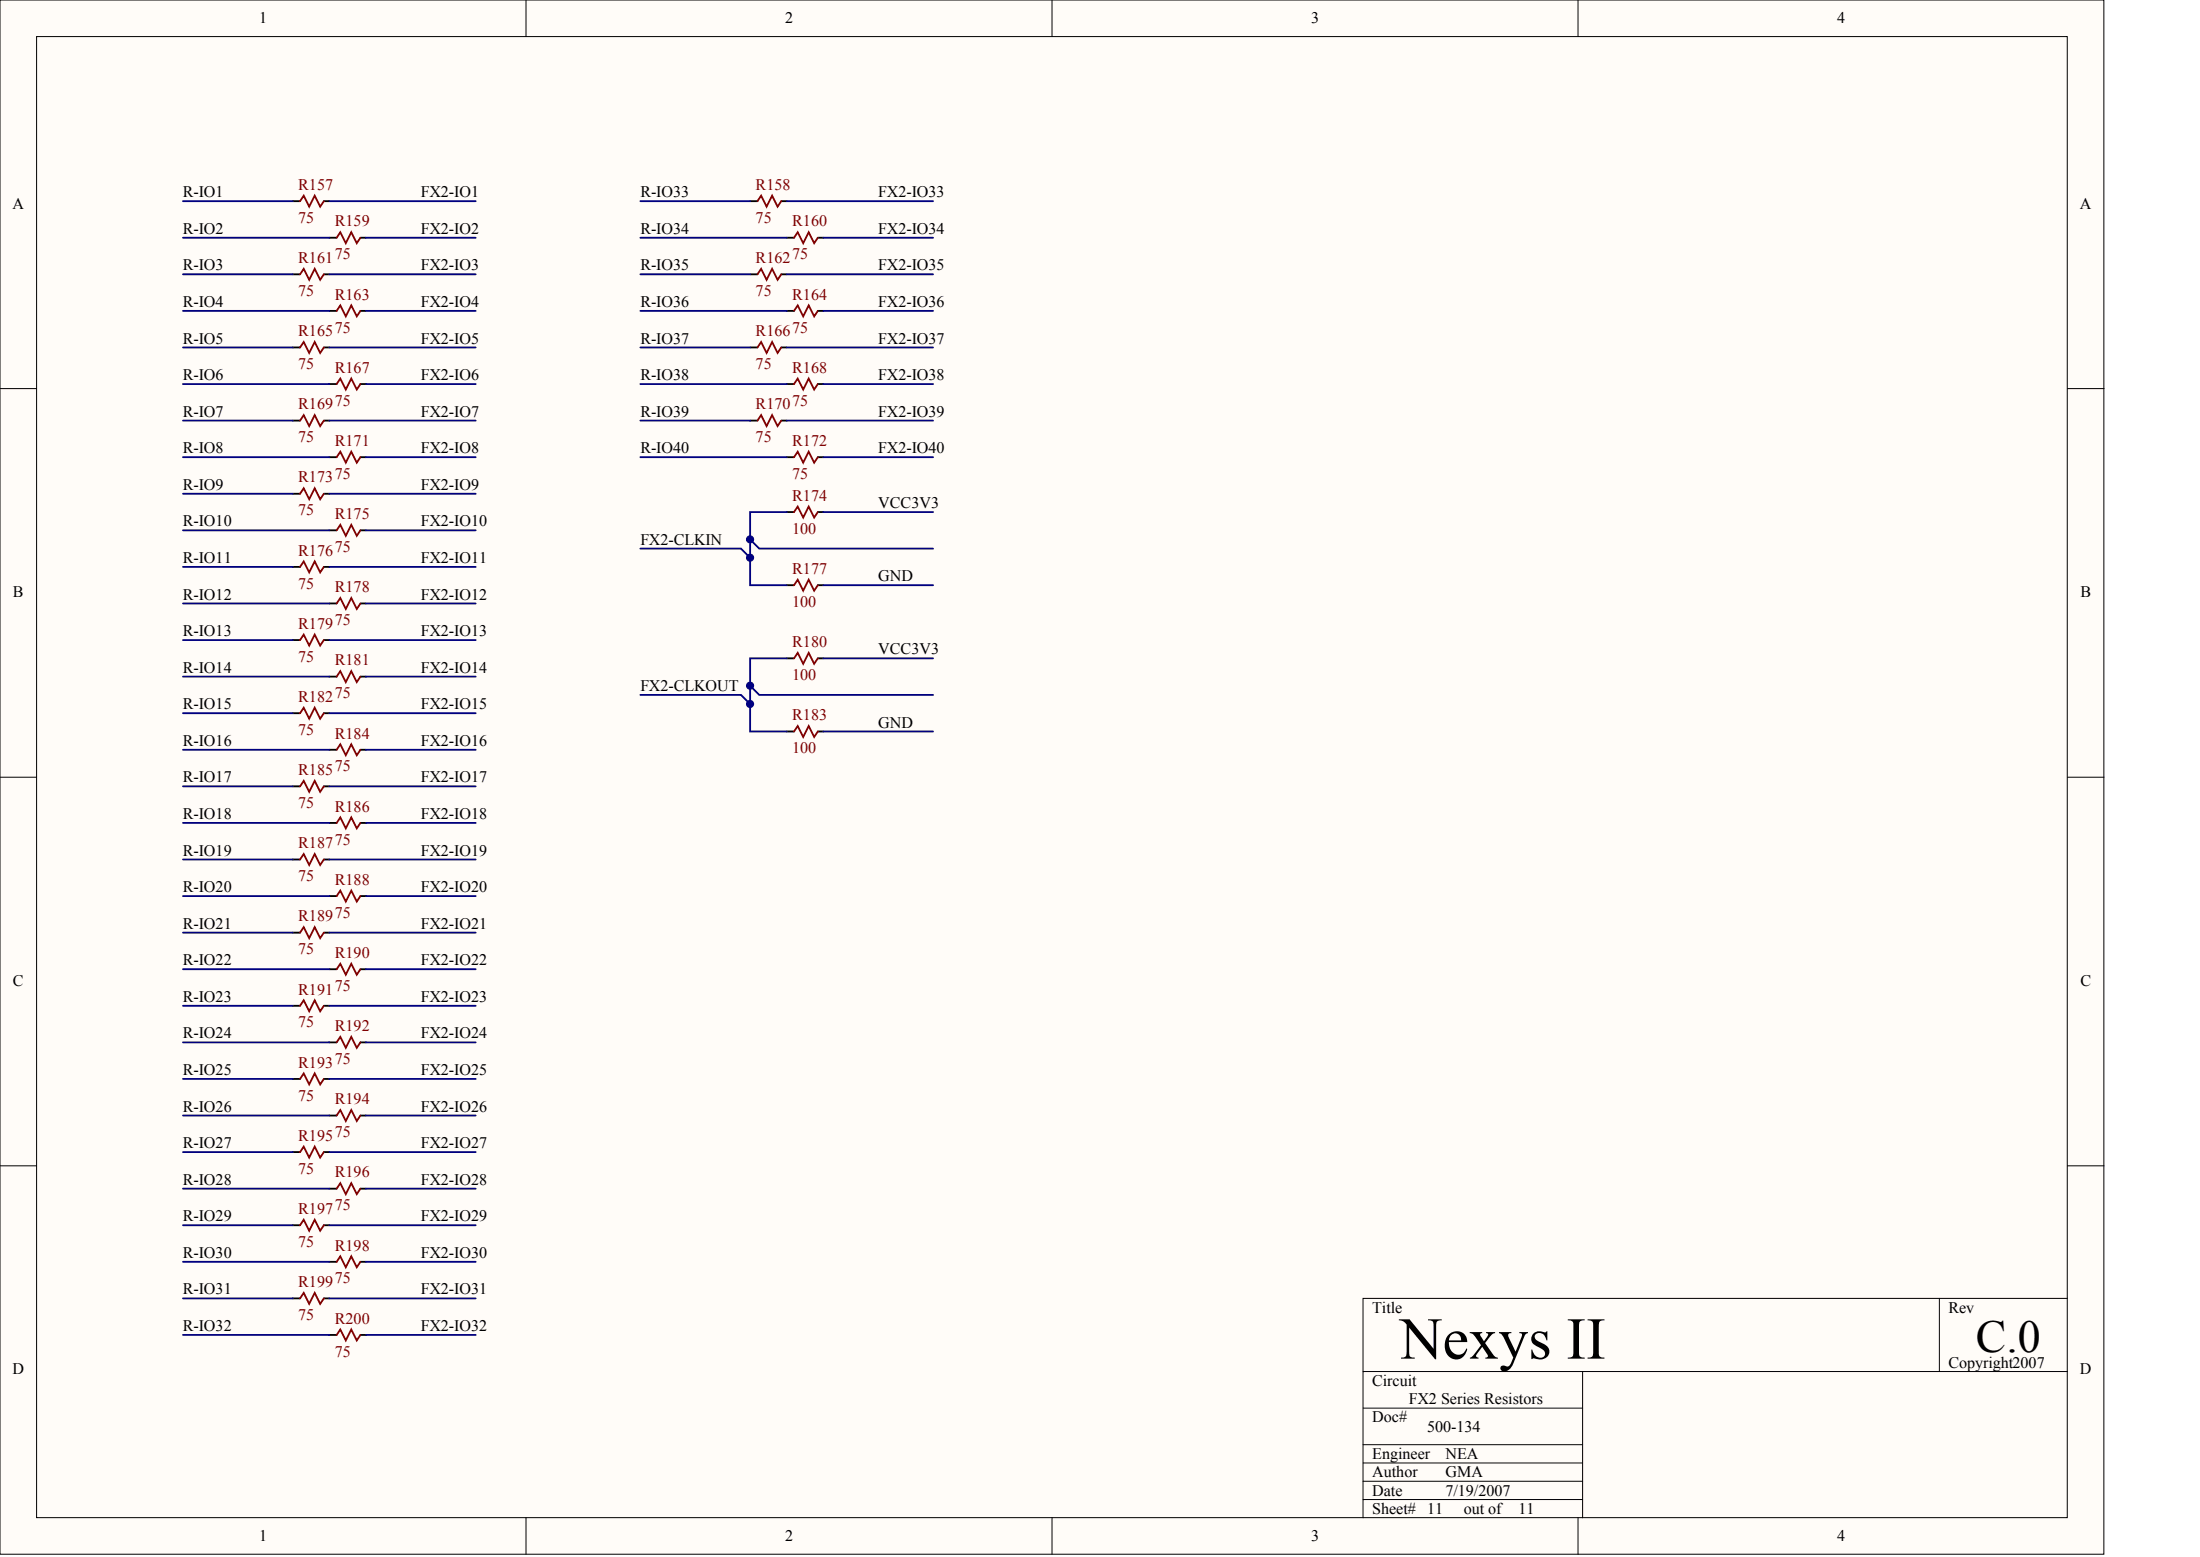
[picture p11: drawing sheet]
<svg xmlns="http://www.w3.org/2000/svg" width="840mm" height="594mm" viewBox="0 0 840 594" stroke-linecap="round" stroke-linejoin="round" font-family="sans-serif">
<g fill="#fffcf8" stroke="#000" stroke-width=".38">
<path d="M0 0h802.9v593h-802.9z"/>
<path d="M14 14h775v565.1h-775z"/>
</g>
<g fill="none" stroke="#000" stroke-width=".38">
<path d="M200.7 0v14M401.5 0v14M602.2 0v14M0 148.3h14M789 148.3h14M0 296.5h14M789 296.5h14M0 444.8h14M789 444.8h14M740.1 495.4v27.9M789 495.4h-268.8v83.7M520.2 523.3h268.8"/>
<path d="M520.2 537.3h83.8M604 523.3v55.8M520.2 558.2h83.8M520.2 551.2h83.8M200.7 579.1v14M401.5 579.1v14M520.2 565.2h83.8M520.2 572.2h83.8M602.2 579.1v14"/>
</g>
<g fill="none" stroke="#000" stroke-width=".7">
<path d="M111.7 76.8h2.8M123.6 76.8h2.1M286.3 76.8h2.8M298.2 76.8h2M125.7 90.7h2.8M137.6 90.7h2.1M300.2 90.7h2.8M312.1 90.7h2.1M111.7 104.7h2.8M123.6 104.7h2.1M125.7 118.6h2.8M137.6 118.6h2.1"/>
<path d="M286.3 104.7h2.8M298.2 104.7h2M300.2 118.6h2.8M312.1 118.6h2.1M111.7 132.6h2.8M123.6 132.6h2.1M286.3 132.6h2.8M298.2 132.6h2M125.7 146.5h2.8M137.6 146.5h2.1M300.2 146.5h2.8M312.1 146.5h2.1"/>
<path d="M111.7 160.5h2.8M123.6 160.5h2.1M125.7 174.4h2.8M137.6 174.4h2.1M286.3 160.5h2.8M298.2 160.5h2M300.2 174.4h2.8M312.1 174.4h2.1M111.7 188.4h2.8M123.6 188.4h2.1M300.2 195.4h2.8M312.1 195.4h2.1"/>
<path d="M111.7 216.3h2.8M123.6 216.3h2.1M125.7 202.4h2.8M137.6 202.4h2.1M125.7 230.3h2.8M137.6 230.3h2.1M300.2 223.3h2.8M312.1 223.3h2.1M111.7 244.2h2.8M123.6 244.2h2.1M125.7 258.2h2.8M137.6 258.2h2.1"/>
<path d="M300.2 251.2h2.8M312.1 251.2h2.1M111.7 272.1h2.8M123.6 272.1h2.1M300.2 279.1h2.8M312.1 279.1h2.1M125.7 286.1h2.8M137.6 286.1h2.1M111.7 300h2.8M123.6 300h2.1M125.7 314h2.8M137.6 314h2.1"/>
<path d="M111.7 327.9h2.8M123.6 327.9h2.1M111.7 355.9h2.8M123.6 355.9h2.1M125.7 341.9h2.8M137.6 341.9h2.1M125.7 369.8h2.8M137.6 369.8h2.1M111.7 383.8h2.8M123.6 383.8h2.1M125.7 397.7h2.8M137.6 397.7h2.1"/>
<path d="M111.7 411.7h2.8M123.6 411.7h2.1M111.7 439.6h2.8M123.6 439.6h2.1M125.7 425.6h2.8M137.6 425.6h2.1M125.7 453.5h2.8M137.6 453.5h2.1M111.7 467.5h2.8M123.6 467.5h2.1M111.7 495.4h2.8M123.6 495.4h2.1"/>
<path d="M125.7 481.4h2.8M137.6 481.4h2.1M125.7 509.4h2.8M137.6 509.4h2.1"/>
</g>
<g fill="none" stroke="#800000" stroke-width=".7">
<path d="M114.5 76.8l1.4-2.1 2.1 4.1 2.1-4.1 2.1 4.1 1.4-2M289.1 76.8l1.4-2.1 2.1 4.1 2.1-4.1 2.1 4.1 1.4-2M128.5 90.7l1.4-2.1 2.1 4.2 2.1-4.2 2.1 4.2 1.4-2.1M303 90.7l1.4-2.1 2.1 4.2 2.1-4.2 2.1 4.2 1.4-2.1M114.5 104.7l1.4-2.1 2.1 4.2 2.1-4.2 2.1 4.2 1.4-2.1M128.5 118.6l1.4-2.1 2.1 4.2 2.1-4.2 2.1 4.2 1.4-2.1M289.1 104.7l1.4-2.1 2.1 4.2 2.1-4.2 2.1 4.2 1.4-2.1M303 118.6l1.4-2.1 2.1 4.2 2.1-4.2 2.1 4.2 1.4-2.1M114.5 132.6l1.4-2.1 2.1 4.2 2.1-4.2 2.1 4.2 1.4-2.1M289.1 132.6l1.4-2.1 2.1 4.2 2.1-4.2 2.1 4.2 1.4-2.1M128.5 146.5l1.4-2.1 2.1 4.2 2.1-4.2 2.1 4.2 1.4-2.1M303 146.5l1.4-2.1 2.1 4.2 2.1-4.2 2.1 4.2 1.4-2.1"/>
<path d="M114.5 160.5l1.4-2.1 2.1 4.2 2.1-4.2 2.1 4.2 1.4-2.1M128.5 174.4l1.4-2.1 2.1 4.2 2.1-4.2 2.1 4.2 1.4-2.1M289.1 160.5l1.4-2.1 2.1 4.2 2.1-4.2 2.1 4.2 1.4-2.1M303 174.4l1.4-2.1 2.1 4.2 2.1-4.2 2.1 4.2 1.4-2.1M114.5 188.4l1.4-2.1 2.1 4.2 2.1-4.2 2.1 4.2 1.4-2.1M303 195.4l1.4-2.1 2.1 4.2 2.1-4.2 2.1 4.2 1.4-2.1M114.5 216.3l1.4-2.1 2.1 4.2 2.1-4.2 2.1 4.2 1.4-2.1M128.5 202.4l1.4-2.1 2.1 4.1 2.1-4.1 2.1 4.1 1.4-2M128.5 230.3l1.4-2.1 2.1 4.2 2.1-4.2 2.1 4.2 1.4-2.1M303 223.3l1.4-2.1 2.1 4.2 2.1-4.2 2.1 4.2 1.4-2.1M114.5 244.2l1.4-2.1 2.1 4.2 2.1-4.2 2.1 4.2 1.4-2.1M128.5 258.2l1.4-2.1 2.1 4.2 2.1-4.2 2.1 4.2 1.4-2.1"/>
<path d="M303 251.2l1.4-2.1 2.1 4.2 2.1-4.2 2.1 4.2 1.4-2.1M114.5 272.1l1.4-2.1 2.1 4.2 2.1-4.2 2.1 4.2 1.4-2.1M303 279.1l1.4-2.1 2.1 4.2 2.1-4.2 2.1 4.2 1.4-2.1M128.5 286.1l1.4-2.1 2.1 4.2 2.1-4.2 2.1 4.2 1.4-2.1M114.5 300l1.4-2.1 2.1 4.2 2.1-4.2 2.1 4.2 1.4-2.1M128.5 314l1.4-2.1 2.1 4.2 2.1-4.2 2.1 4.2 1.4-2.1M114.5 327.9l1.4-2 2.1 4.1 2.1-4.1 2.1 4.1 1.4-2.1M114.5 355.9l1.4-2.1 2.1 4.1 2.1-4.1 2.1 4.1 1.4-2M128.5 341.9l1.4-2.1 2.1 4.2 2.1-4.2 2.1 4.2 1.4-2.1M128.5 369.8l1.4-2.1 2.1 4.2 2.1-4.2 2.1 4.2 1.4-2.1M114.5 383.8l1.4-2.1 2.1 4.2 2.1-4.2 2.1 4.2 1.4-2.1M128.5 397.7l1.4-2.1 2.1 4.2 2.1-4.2 2.1 4.2 1.4-2.1"/>
<path d="M114.5 411.7l1.4-2.1 2.1 4.2 2.1-4.2 2.1 4.2 1.4-2.1M114.5 439.6l1.4-2.1 2.1 4.2 2.1-4.2 2.1 4.2 1.4-2.1M128.5 425.6l1.4-2.1 2.1 4.2 2.1-4.2 2.1 4.2 1.4-2.1M128.5 453.5l1.4-2.1 2.1 4.2 2.1-4.2 2.1 4.2 1.4-2.1M114.5 467.5l1.4-2.1 2.1 4.2 2.1-4.2 2.1 4.2 1.4-2.1M114.5 495.4l1.4-2.1 2.1 4.2 2.1-4.2 2.1 4.2 1.4-2.1M128.5 481.4l1.4-2 2.1 4.1 2.1-4.1 2.1 4.1 1.4-2.1M128.5 509.4l1.4-2.1 2.1 4.2 2.1-4.2 2.1 4.2 1.4-2.1"/>
</g>
<g fill="none" stroke="#000080" stroke-width=".7">
<path d="M69.8 76.8h41.9M125.7 76.8h55.8M244.4 76.8h41.9M300.2 76.8h55.9M69.8 90.7h55.9M139.7 90.7h41.8M244.4 90.7h55.8M314.2 90.7h41.9M69.8 104.7h41.9M69.8 118.6h55.9M125.7 104.7h55.8M139.7 118.6h41.8"/>
<path d="M244.4 104.7h41.9M244.4 118.6h55.8M300.2 104.7h55.9M314.2 118.6h41.9M69.8 132.6h41.9M125.7 132.6h55.8M244.4 132.6h41.9M300.2 132.6h55.9M69.8 146.5h55.9M139.7 146.5h41.8M244.4 146.5h55.8M314.2 146.5h41.9"/>
<path d="M69.8 160.5h41.9M69.8 174.4h55.9M125.7 160.5h55.8M139.7 174.4h41.8M244.4 160.5h41.9M244.4 174.4h55.8M300.2 160.5h55.9M314.2 174.4h41.9M69.8 188.4h41.9M125.7 188.4h55.8M300.2 195.4h-13.9v27.9h13.9M314.2 195.4h41.9"/>
<path d="M69.8 202.4h55.9M69.8 216.3h41.9M125.7 216.3h55.8M139.7 202.4h41.8M244.4 209.3h38.4l3.5 3.5M286.3 205.8l3.5 3.5h66.3M69.8 230.3h55.9M139.7 230.3h41.8M314.2 223.3h41.9M69.8 244.2h41.9M69.8 258.2h55.9M125.7 244.2h55.8"/>
<path d="M139.7 258.2h41.8M300.2 251.2h-13.9v27.9h13.9M314.2 251.2h41.9M69.8 272.1h41.9M125.7 272.1h55.8M244.4 265.1h38.4l3.5 3.5M286.3 261.7l3.5 3.4h66.3M314.2 279.1h41.9M69.8 286.1h55.9M139.7 286.1h41.8M69.8 300h41.9M69.8 314h55.9"/>
<path d="M125.7 300h55.8M139.7 314h41.8M69.8 327.9h41.9M125.7 327.9h55.8M69.8 341.9h55.9M69.8 355.9h41.9M125.7 355.9h55.8M139.7 341.9h41.8M69.8 369.8h55.9M139.7 369.8h41.8M69.8 383.8h41.9M69.8 397.7h55.9"/>
<path d="M125.7 383.8h55.8M139.7 397.7h41.8M69.8 411.7h41.9M125.7 411.7h55.8M69.8 425.6h55.9M69.8 439.6h41.9M125.7 439.6h55.8M139.7 425.6h41.8M69.8 453.5h55.9M139.7 453.5h41.8M69.8 467.5h41.9M125.7 467.5h55.8"/>
<path d="M69.8 481.4h55.9M69.8 495.4h41.9M125.7 495.4h55.8M139.7 481.4h41.8M69.8 509.4h55.9M139.7 509.4h41.8"/>
</g>
<g fill="#000080" stroke="#000080" stroke-width=".38">
<circle cx="286.2" cy="268.6" r="1.36"/>
<circle cx="286.2" cy="261.6" r="1.36"/>
<circle cx="286.2" cy="212.8" r="1.36"/>
<circle cx="286.2" cy="205.8" r="1.36"/>
</g>
<text font-size="22.7" x="534.2" y="518.4">Nexys II</text>
<text font-size="17.4" x="754.1" y="515.8">C.0</text>
<g font-size="6.1">
<text x="98.9" y="9">1</text>
<text x="299.6" y="9">2</text>
<text x="500.4" y="9">3</text>
<text x="701.1" y="9">4</text>
<text x="69.8" y="75.2">R-IO1</text>
<text x="160.6" y="75.2">FX2-IO1</text>
<text x="244.4" y="75.2">R-IO33</text>
<text x="335.2" y="75.2">FX2-IO33</text>
<text x="4.7" y="79.6">A</text>
<text x="793.8" y="79.6">A</text>
<text x="69.8" y="89.2">R-IO2</text>
<text x="160.6" y="89.2">FX2-IO2</text>
<text x="244.4" y="89.2">R-IO34</text>
<text x="335.2" y="89.2">FX2-IO34</text>
<text x="69.8" y="103.2">R-IO3</text>
<text x="160.6" y="103.2">FX2-IO3</text>
<text x="244.4" y="103.2">R-IO35</text>
<text x="335.2" y="103.2">FX2-IO35</text>
<text x="69.8" y="117.1">R-IO4</text>
<text x="160.6" y="117.1">FX2-IO4</text>
<text x="244.4" y="117.1">R-IO36</text>
<text x="335.2" y="117.1">FX2-IO36</text>
<text x="69.8" y="131.1">R-IO5</text>
<text x="160.6" y="131.1">FX2-IO5</text>
<text x="244.4" y="131.1">R-IO37</text>
<text x="335.2" y="131.1">FX2-IO37</text>
<text x="69.8" y="145">R-IO6</text>
<text x="160.6" y="145">FX2-IO6</text>
<text x="244.4" y="145">R-IO38</text>
<text x="335.2" y="145">FX2-IO38</text>
<text x="69.8" y="159">R-IO7</text>
<text x="160.6" y="159">FX2-IO7</text>
<text x="244.4" y="159">R-IO39</text>
<text x="335.2" y="159">FX2-IO39</text>
<text x="69.8" y="172.9">R-IO8</text>
<text x="160.6" y="172.9">FX2-IO8</text>
<text x="244.4" y="172.9">R-IO40</text>
<text x="335.2" y="172.9">FX2-IO40</text>
<text x="69.8" y="186.9">R-IO9</text>
<text x="160.6" y="186.9">FX2-IO9</text>
<text x="335.2" y="193.9">VCC3V3</text>
<text x="69.8" y="200.8">R-IO10</text>
<text x="160.6" y="200.8">FX2-IO10</text>
<text x="244.4" y="207.8">FX2-CLKIN</text>
<text x="69.8" y="214.8">R-IO11</text>
<text x="160.6" y="214.8">FX2-IO11</text>
<text x="335.2" y="221.8">GND</text>
<text x="5" y="227.8">B</text>
<text x="794" y="227.8">B</text>
<text x="69.8" y="228.8">R-IO12</text>
<text x="160.6" y="228.8">FX2-IO12</text>
<text x="69.8" y="242.7">R-IO13</text>
<text x="160.6" y="242.7">FX2-IO13</text>
<text x="335.2" y="249.7">VCC3V3</text>
<text x="69.8" y="256.7">R-IO14</text>
<text x="160.6" y="256.7">FX2-IO14</text>
<text x="244.4" y="263.6">FX2-CLKOUT</text>
<text x="69.8" y="270.6">R-IO15</text>
<text x="160.6" y="270.6">FX2-IO15</text>
<text x="335.2" y="277.6">GND</text>
<text x="69.8" y="284.6">R-IO16</text>
<text x="160.6" y="284.6">FX2-IO16</text>
<text x="69.8" y="298.5">R-IO17</text>
<text x="160.6" y="298.5">FX2-IO17</text>
<text x="69.8" y="312.5">R-IO18</text>
<text x="160.6" y="312.5">FX2-IO18</text>
<text x="69.8" y="326.4">R-IO19</text>
<text x="160.6" y="326.4">FX2-IO19</text>
<text x="69.8" y="340.4">R-IO20</text>
<text x="160.6" y="340.4">FX2-IO20</text>
<text x="69.8" y="354.3">R-IO21</text>
<text x="160.6" y="354.3">FX2-IO21</text>
<text x="69.8" y="368.3">R-IO22</text>
<text x="160.6" y="368.3">FX2-IO22</text>
<text x="5" y="376.1">C</text>
<text x="794" y="376.1">C</text>
<text x="69.8" y="382.3">R-IO23</text>
<text x="160.6" y="382.3">FX2-IO23</text>
<text x="69.8" y="396.2">R-IO24</text>
<text x="160.6" y="396.2">FX2-IO24</text>
<text x="69.8" y="410.2">R-IO25</text>
<text x="160.6" y="410.2">FX2-IO25</text>
<text x="69.8" y="424.1">R-IO26</text>
<text x="160.6" y="424.1">FX2-IO26</text>
<text x="69.8" y="438.1">R-IO27</text>
<text x="160.6" y="438.1">FX2-IO27</text>
<text x="69.8" y="452">R-IO28</text>
<text x="160.6" y="452">FX2-IO28</text>
<text x="69.8" y="466">R-IO29</text>
<text x="160.6" y="466">FX2-IO29</text>
<text x="69.8" y="479.9">R-IO30</text>
<text x="160.6" y="479.9">FX2-IO30</text>
<text x="69.8" y="493.9">R-IO31</text>
<text x="160.6" y="493.9">FX2-IO31</text>
<text x="523.7" y="500.9">Title</text>
<text x="743.6" y="500.9">Rev</text>
<text x="69.8" y="507.9">R-IO32</text>
<text x="160.6" y="507.9">FX2-IO32</text>
<text x="743.6" y="521.8">Copyright2007</text>
<text x="4.7" y="524.4">D</text>
<text x="793.8" y="524.4">D</text>
<text x="523.7" y="528.8">Circuit</text>
<text x="537.7" y="535.8">FX2 Series Resistors</text>
<text x="523.7" y="542.7">Doc#</text>
<text x="544.6" y="546.2">500-134</text>
<text x="523.7" y="556.7">Engineer</text>
<text x="551.6" y="556.7">NEA</text>
<text x="523.7" y="563.7">Author</text>
<text x="551.6" y="563.7">GMA</text>
<text x="523.7" y="570.6">Date</text>
<text x="551.6" y="570.6">7/19/2007</text>
<text x="523.7" y="577.6">Sheet# 11</text>
<text x="558.6" y="577.6">out of</text>
<text x="579.5" y="577.6">11</text>
<text x="98.9" y="588.1">1</text>
<text x="299.6" y="588.1">2</text>
<text x="500.4" y="588.1">3</text>
<text x="701.1" y="588.1">4</text>
</g>
<g font-size="6.1" fill="#800000">
<text x="113.8" y="72.5">R157</text>
<text x="288.4" y="72.5">R158</text>
<text x="113.8" y="85">75</text>
<text x="127.8" y="86.4">R159</text>
<text x="288.4" y="85">75</text>
<text x="302.3" y="86.4">R160</text>
<text x="113.8" y="100.4">R16175</text>
<text x="288.4" y="100.4">R16275</text>
<text x="113.8" y="112.9">75</text>
<text x="288.4" y="112.9">75</text>
<text x="127.8" y="114.3">R163</text>
<text x="302.3" y="114.3">R164</text>
<text x="113.8" y="128.3">R16575</text>
<text x="288.4" y="128.3">R16675</text>
<text x="113.8" y="140.8">75</text>
<text x="127.8" y="142.2">R167</text>
<text x="288.4" y="140.8">75</text>
<text x="302.3" y="142.2">R168</text>
<text x="113.8" y="156.2">R16975</text>
<text x="288.4" y="156.2">R17075</text>
<text x="113.8" y="168.7">75</text>
<text x="127.8" y="170.1">R171</text>
<text x="288.4" y="168.7">75</text>
<text x="302.3" y="170.1">R172</text>
<text x="113.8" y="184.1">R17375</text>
<text x="302.3" y="182.7">75</text>
<text x="302.3" y="191.1">R174</text>
<text x="113.8" y="196.7">75</text>
<text x="127.8" y="198.1">R175</text>
<text x="302.3" y="203.6">100</text>
<text x="113.8" y="212">R17675</text>
<text x="302.3" y="219">R177</text>
<text x="113.8" y="224.6">75</text>
<text x="127.8" y="226">R178</text>
<text x="302.3" y="231.5">100</text>
<text x="113.8" y="239.9">R17975</text>
<text x="302.3" y="246.9">R180</text>
<text x="113.8" y="252.5">75</text>
<text x="127.8" y="253.9">R181</text>
<text x="302.3" y="259.5">100</text>
<text x="113.8" y="267.8">R18275</text>
<text x="302.3" y="274.8">R183</text>
<text x="113.8" y="280.4">75</text>
<text x="127.8" y="281.8">R184</text>
<text x="302.3" y="287.4">100</text>
<text x="113.8" y="295.7">R18575</text>
<text x="113.8" y="308.3">75</text>
<text x="127.8" y="309.7">R186</text>
<text x="113.8" y="323.6">R18775</text>
<text x="113.8" y="336.2">75</text>
<text x="127.8" y="337.6">R188</text>
<text x="113.8" y="351.6">R18975</text>
<text x="113.8" y="364.1">75</text>
<text x="127.8" y="365.5">R190</text>
<text x="113.8" y="379.5">R19175</text>
<text x="113.8" y="392">75</text>
<text x="127.8" y="393.4">R192</text>
<text x="113.8" y="407.4">R19375</text>
<text x="113.8" y="419.9">75</text>
<text x="127.8" y="421.3">R194</text>
<text x="113.8" y="435.3">R19575</text>
<text x="113.8" y="447.8">75</text>
<text x="127.8" y="449.2">R196</text>
<text x="113.8" y="463.2">R19775</text>
<text x="113.8" y="475.8">75</text>
<text x="127.8" y="477.2">R198</text>
<text x="113.8" y="491.1">R19975</text>
<text x="113.8" y="503.7">75</text>
<text x="127.8" y="505.1">R200</text>
<text x="127.8" y="517.6">75</text>
</g>
</svg>
